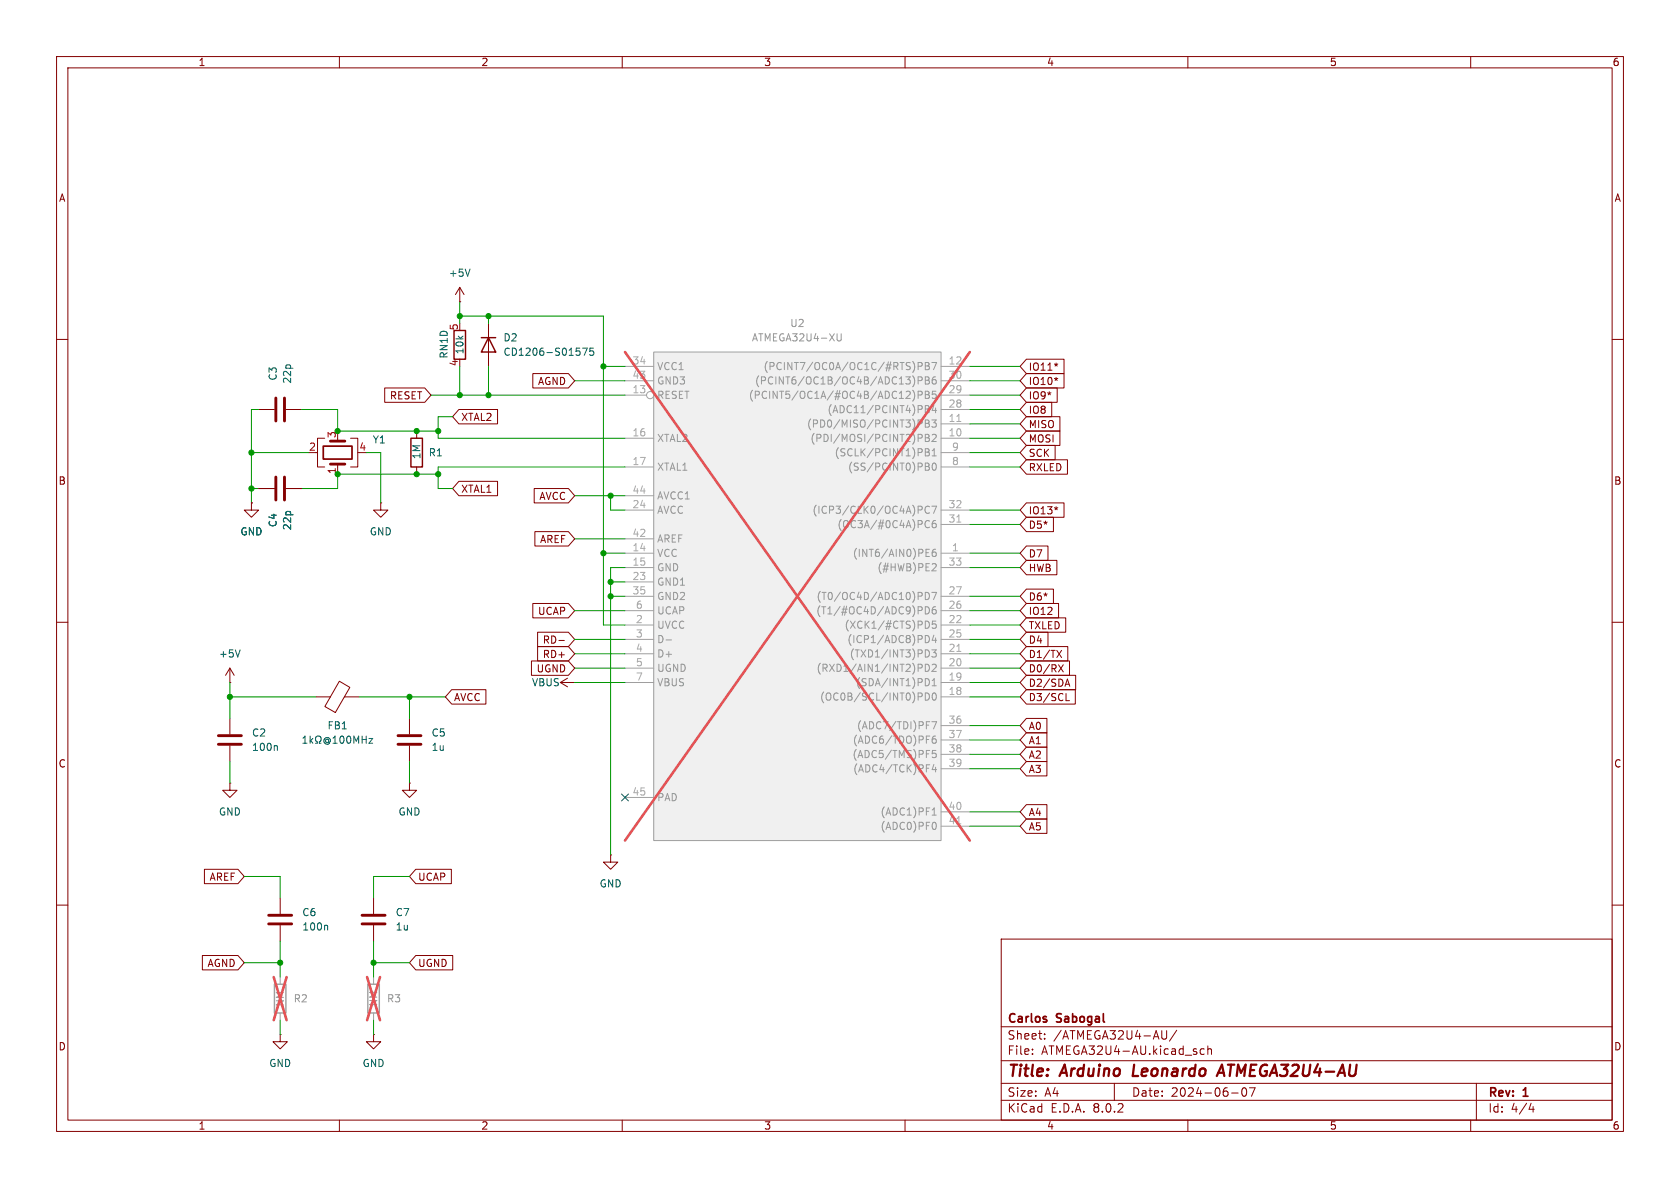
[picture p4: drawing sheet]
<svg xmlns="http://www.w3.org/2000/svg" width="297mm" height="210mm" viewBox="0 0 297 210" stroke-linecap="round" stroke-linejoin="round" font-family="sans-serif">
<g fill="none" stroke="#840000" stroke-width=".18">
<path d="M10 10h277v190h-277zM12 12h273v186h-273zM60 10v2M110 10v2M160 10v2M210 10v2M260 10v2M10 60h2M81.3 53.3h.1M81.3 50.8l-.8 1.3M81.3 50.8v2.5M81.3 50.8l.7 1.3"/>
<path d="M86.4 57.2v7.6M285 60h2M44.4 88.9v1.3h1.3l-1.3 1.2-1.2-1.2h1.2M44.4 88.9h.1M45.7 86.4h2.8M50.5 86.4h2.8M67.3 88.9v1.3h1.3l-1.3 1.2-1.3-1.2h1.3M67.3 88.9h.1M10 110h2M40.6 118.1v2.6M40.6 118.1l-.7 1.3M40.6 118.1l.8 1.3"/>
<path d="M100.3 119.9l-1.2 .8M285 110h2M40.6 120.7h.1M40.6 127v2.8M40.6 131.8v2.8M55.9 123.2h2.5M60 120.4l1.8 1.1-2.5 4.5-1.9-1.1zM60.9 123.2h2.6M72.4 127v2.8M72.4 131.8v2.8M99.1 120.7l1.2 .7M99.1 120.7h2.5"/>
<path d="M101.6 120.7h.1M10 160h2M107.9 151.1v1.3h1.3l-1.3 1.3-1.2-1.3h1.2M107.9 151.1h.1M285 160h2M177 166h108v32h-108zM60 198v2M110 198v2M160 198v2M177 194.5h108M177 191.5h108M177 187.5h108"/>
<path d="M177 181.5h108M182.5 186.3v.1M182.5 185.5v.1M184.7 183.6v.1M184.7 182.8v.1M197 191.5v3M206.2 182.2v1.2l-.2 .3-.5-.1M208 182.1l-1.3 2M210 198v2M212.9 185.5l-.4-.1-.3 .3v.4l.1 .2h.6M213.5 185.5l.2-.1 .4 .1 .1 .9M213.5 184.9v1.5"/>
<path d="M217.7 193.2h1.2M219.7 192.4l.2-.1a.81 .81 0 0 1 .6 .6 .81 .81 0 0 1-.3 .8l-.2 .1a.81 .81 0 0 1-.3-1.4zM220.9 192.3h1l-.7 1.5M260 198v2M261 191.5v6.5M270.7 195l-.4 1.1h.9M271 195.6v1"/>
</g>
<path d="M200.5 188.2l-.2 2h.9M215.1 190.2l.9-2 .4 2M215.4 189.6h.9" fill="none" stroke="#840000" stroke-width=".4"/>
<path d="M48.8 84.3v4.1M50.3 84.3v4.1M38.6 131.6h4.1M38.6 130h4.1M70.4 131.6h4M70.4 130h4" fill="none" stroke="#840000" stroke-width=".51"/>
<g fill="none" stroke="#006464" stroke-width=".18">
<path d="M83.1 47.6l-.4 1.2M103 61.5h.8l-.5 1.3M104.9 61.5h-.6v.6l.1-.1 .5 .1 .1 .2-.1 .4-.2 .1-.4-.1M42.5 114.9l-.5 1.2M48.9 131.8l.1 .2v.7M53.6 131.4h.7M53.6 130.5l.3-.4v1.3M54.8 130.1v1.3M54.9 130.9l.4 .5M55.3 130.5l-.5 .5M55.8 131.4h.3v-.3a.54 .54 0 0 1-.3-.7 .54 .54 0 0 1 .8-.2 .58 .58 0 0 1-.1 .9v.3h.3M58.1 130.8a.31 .31 0 0 0-.5-.1 .31 .31 0 0 0 0 .5 .31 .31 0 0 0 .5-.1"/>
<path d="M58.1 130.7v.4M58.1 131.1l.1 .1a.55 .55 0 0 0-.3-.9 .55 .55 0 0 0-.7 .7 .61 .61 0 0 0 .4 .5 .61 .61 0 0 0 .7-.1M58.9 131.4h.7M58.9 130.5l.3-.4v1.3M60.2 130.2l.2-.1a.68 .68 0 0 1 .4 .7 .68 .68 0 0 1-.4 .6l-.2-.1-.1-.4zM61.4 130.2l.2-.1a.68 .68 0 0 1 .4 .7 .68 .68 0 0 1-.4 .6l-.2-.1-.1-.4zM62.6 131.4v-1.3l.4 .9 .4-.9v1.3M64 130.1v1.3M64 130.7h.7M64.7 130.1v1.3M65.2 130.5h.7l-.7 .9h.7"/>
</g>
<path d="M80.3 58.4h2v5.1h-2zM85.1 59.7h2.5M86.4 59.7l1.2 2.5h-2.5z" fill="none" stroke="#840000" stroke-width=".25"/>
<path d="M115.6 62.2h50.8v86.4h-50.8z" fill="#f0f0f0"/>
<g fill="none" stroke="#a1a1a1" stroke-width=".18">
<path d="M110.5 77.5h5.1M110.5 64.8h5.1M110.5 69.9h3.8M110.5 67.3h5.1M115.6 62.2h50.8v86.4h-50.8zM166.4 77.5h5M166.4 74.9h5M166.4 64.8h5M166.4 69.9h5M166.4 72.4h5M166.4 67.3h5M110.5 97.8h5.1"/>
<path d="M110.5 82.6h5.1M110.5 90.2h5.1M110.5 95.3h5.1M110.5 87.6h5.1M166.4 97.8h5M166.4 82.6h5M166.4 90.2h5M166.4 92.7h5M166.4 80h5M110.5 100.3h5.1M110.5 110.5h5.1M110.5 118.1h5.1"/>
<path d="M110.5 115.6h5.1M110.5 102.9h5.1M110.5 113h5.1M110.5 108h5.1M110.5 105.4h5.1M166.4 100.3h5M166.4 110.5h5M166.4 118.1h5M166.4 115.6h5M166.4 113h5M166.4 108h5M166.4 105.4h5"/>
<path d="M110.5 120.7h5.1M166.4 123.2h5M166.4 120.7h5M166.4 128.3h5M166.4 130.8h5M166.4 133.4h5M166.4 135.9h5M110.5 141h5.1M166.4 143.5h5M166.4 146.1h5M49.5 172.7v1.3M49.5 179.1v1.2"/>
<path d="M66 172.7v1.3M66 179.1v1.2"/>
<circle cx="114.9" cy="69.8" r=".63"/>
</g>
<g fill="none" stroke="#989898" stroke-width=".18">
<path d="M148.7 59v1.1l-.2 .2-.5-.2M161.4 69a1.49 1.49 0 0 1 0 1.9M161.5 66.7l.2 .6-.2 .8M162.3 64.7h.6l.1-.2v-.3l-.7-.1v1.2M162.3 67.3l.6-.1 .1-.2v-.3l-.7-.1v1.3M162.3 69.8h.6l.1-.2v-.3l-.7-.1v1.2M162.8 74.2l.2 .3v.3l-.2 .1M162.9 76.8l.1 .2-.1 .4M163.6 76.8h.4l.2 .2-.2 .4 .2 .1 .1 .3-.2 .2h-.5zM163.6 64.1h.4l.2 .2-.2 .4 .2 .1 .1 .3-.2 .2h-.5zM163.6 66.6h.4l.2 .3-.2 .3 .2 .1 .1 .3-.2 .3h-.5zM163.6 69.2h.4l.2 .2-.2 .4 .2 .1 .1 .3-.2 .2h-.5z"/>
<path d="M163.6 74.2h.4l.2 .3-.2 .3 .2 .2 .1 .3-.2 .2h-.5zM163.6 71.7l.6 .1v.3l-.2 .2M163.6 79.3l.6 .1v.3l-.2 .2M163.6 77.4h.4M163.6 74.8h.4M163.6 64.7h.4M163.6 72.3h.4M163.6 69.8h.4M163.6 67.2h.4M163.6 79.9h.4M164 72.3l.3 .2-.1 .3-.6 .2M164 79.9l.3 .3-.1 .3-.6 .1"/>
<path d="M164.7 74.2h.8l-.4 .5 .4 .1v.6l-.2 .1-.6-.1M164.7 64.1h.9l-.6 1.2M164.8 76.9l.5-.1 .2 .3-.8 .9h.8M164.8 79.7l.4-.4v1.3M165.1 71.6l-.3 .9h.8M165.4 66.6l-.4 .1a.86 .86 0 0 0 0 1.2l.5-.1v-.5l-.2-.2-.4 .1-.1 .1M165.4 72.1v.9M165.5 69.2h-.6l-.1 .6 .2-.2 .4 .1 .1 .2v.4l-.2 .1-.5-.1M162.8 89.5l.2 .2v.3l-.2 .1M163.7 97.7h.4M163.7 98.4h.6M163.7 97.1h.6"/>
<path d="M163.8 92.1l.3-.1 .2 .1M164 81.9l.2 .2-.2 .4 .2 .1 .1 .3-.2 .2h-.5M164.3 93.2l-.2 .1-.3-.1M164.3 89.6a.6 .6 0 0 0-.8 .4 .6 .6 0 0 0 .6 .7l.2-.1M164.7 89.5h.9l-.6 1.2M164.8 80.6h.7M164.9 82l.2-.1a.68 .68 0 0 1 .4 .6 .68 .68 0 0 1-.4 .6l-.2-.1-.1-.4zM165 99.6l.4 .1 .1 .3-.8 .9h.8M165.4 97.1l-.4 .1a.86 .86 0 0 0 0 1.2l.5-.2v-.4l-.2-.2h-.4l-.1 .2M165.4 92l-.4 .1a.86 .86 0 0 0 0 1.2l.5-.1v-.5l-.2-.2-.4 .1-.1 .1M117.8 113.1h.9M162.8 117.4l.2 .3v.3l-.2 .1"/>
<path d="M163 107.4v.4M163.6 104.7a.64 .64 0 0 1 .7 .7 .64 .64 0 0 1-.7 .6zM163.6 107.3a.64 .64 0 0 1 .7 .6 .64 .64 0 0 1-.7 .6zM163.6 117.4a.64 .64 0 0 1 .7 .7 .64 .64 0 0 1-.7 .6zM163.9 109.8a.68 .68 0 0 1 .4 .6 .68 .68 0 0 1-.4 .7M163.9 112.3a.68 .68 0 0 1 .4 .7 .68 .68 0 0 1-.4 .6M163.9 120a.68 .68 0 0 1 .4 .6 .68 .68 0 0 1-.4 .6M164.1 114.9l.2 .5-.2 .7M164.7 114.9h.8l-.4 .5 .4 .1v.5l-.2 .1-.6-.1M164.7 104.7h.9l-.6 1.3M164.8 117.5l.5-.1 .2 .4-.8 .9h.8M165.1 112.3l-.3 .9h.8"/>
<path d="M165.4 107.3h-.4a.86 .86 0 0 0 0 1.2l.5-.1v-.4l-.2-.3-.4 .1-.1 .2M165.4 112.8v.8M165.5 109.8h-.6l-.1 .6 .2-.1h.4l.1 .2v.4l-.2 .2-.5-.2M163.6 122.5a.64 .64 0 0 1 .7 .6 .64 .64 0 0 1-.7 .7zM164.7 127.6h.9l-.6 1.2M164.8 121.2h.7M164.8 120.3l.4-.3v1.2M164.9 122.6l.2-.1a.68 .68 0 0 1 .4 .6 .68 .68 0 0 1-.4 .7l-.2-.2-.1-.3zM165.1 135.1l-.3 .9h.8M165.4 130.1l-.4 .1a.86 .86 0 0 0 0 1.2l.5-.1v-.5l-.2-.2-.4 .1-.1 .1M165.4 135.6v.9M165.5 132.7h-.6l-.1 .6 .2-.2 .4 .1 .1 .2v.4l-.2 .1-.5-.1"/>
<path d="M164.8 144.1h.7M164.9 143.1l.3-.3v1.3M165.2 145.4a.79 .79 0 0 1 0 1.2"/>
</g>
<path d="M169.2 74.5h.7M169.2 92.3h.7M169.2 115.2h.7M169.2 145.6h.7" fill="none" stroke="#aaa" stroke-width=".18"/>
<path d="M110.5 62.2l60.9 86.4M171.4 62.2l-60.9 86.4M48.4 172.7l2.3 7.6M50.7 172.7l-2.3 7.6M64.9 172.7l2.3 7.6M67.2 172.7l-2.3 7.6" fill="none" stroke="#e65255" stroke-width=".46"/>
<g fill="none" stroke="#840000" stroke-width=".18">
<path d="M45.7 72.4h2.8M50.5 72.4h2.8M57.4 77.5h-1.3v5.1h1.3M62 77.5h1.2v5.1h-1.2M68 68.6h7.1l1.1 1.3-1.1 1.2h-7.1zM73.7 76.2v1.3M81.1 72.4h6.9v2.5h-6.9l-1.1-1.2zM94.2 66h6.3l1.1 1.3-1.1 1.3h-6.3zM181.5 63.5h6.6v2.5h-6.6l-1.2-1.2zM181.5 68.6h5.4v2.5h-5.4l-1.2-1.2zM181.5 66h6.6v2.6h-6.6l-1.2-1.3zM181.5 71.1h4.4v2.6h-4.4l-1.2-1.3z"/>
<path d="M181.5 78.7h5v2.6h-5l-1.2-1.3zM181.5 73.7h5.9v2.5h-5.9l-1.2-1.3zM181.5 76.2h5.9v2.5h-5.9l-1.2-1.2zM187 64.4l-.3 .1 .2 .2M187 66.9l-.3 .1 .2 .3M44.4 88.9h.1M45.7 86.4h2.8M50.5 86.4h2.8M55.9 80h.2M59.7 82v1.8M73.7 82.6v1.2M81.1 85.1h6.9v2.5h-6.9l-1.1-1.2z"/>
<path d="M94.4 86.4h6.1l1.1 1.2-1.1 1.3h-6.1zM94.6 94h5.9l1.1 1.3-1.1 1.2h-5.9zM181.5 91.4h4.7v2.6h-4.7l-1.2-1.3zM181.5 88.9h6.6v2.5h-6.6l-1.2-1.2zM181.5 81.3h7.2v2.5h-7.2l-1.2-1.2zM181.5 96.5h3.8v2.6h-3.8l-1.2-1.3zM181.5 99.1h5.3v2.5h-5.3l-1.2-1.3zM187 89.8l-.3 .1 .2 .2M94 116.8h6.5l1.1 1.3-1.1 1.3h-6.5zM94.2 106.7h6.3l1.1 1.3-1.1 1.2h-6.3zM95 114.3h5.5l1.1 1.3-1.1 1.2h-5.5zM95 111.8h5.5l1.1 1.2-1.1 1.3h-5.5z"/>
<path d="M98.8 113.2h1M181.5 106.7h5.6v2.5h-5.6l-1.2-1.2zM181.5 111.8h3.8v2.5h-3.8l-1.2-1.3zM181.5 109.2h6.9v2.6h-6.9l-1.2-1.3zM181.5 104.1h4.7v2.6h-4.7l-1.2-1.3zM181.5 114.3h7.3v2.5h-7.3l-1.2-1.2zM181.5 119.4h8.7v2.5h-8.7l-1.2-1.2zM181.5 116.8h7.6v2.6h-7.6l-1.2-1.3zM186.8 115l.9 1.2M187.1 117.5l.9 1.3M187.7 115l-.9 1.2M188 117.5l-.9 1.3"/>
<path d="M40.6 138.4v1.3h1.3l-1.3 1.3-1.2-1.3h1.2M40.6 138.4h.1M72.4 138.4v1.3h1.3l-1.3 1.3-1.3-1.3h1.3M72.4 138.4h.1M79.9 121.9h6v2.6h-6l-1.2-1.3zM181.5 132.1h3.6v2.5h-3.6l-1.2-1.2zM181.5 134.6h3.6v2.6h-3.6l-1.2-1.3zM181.5 127h3.6v2.5h-3.6l-1.2-1.2zM181.5 121.9h8.6v2.6h-8.6l-1.2-1.3zM181.5 129.5h3.6v2.6h-3.6l-1.2-1.3zM188.4 121h.6M188.5 123.9h.6"/>
<path d="M188.7 120.1l.4 1.2M36.1 153.7h6l1.1 1.2-1.1 1.3h-6zM49.5 158.8v2.7M66 158.8v2.7M73.5 153.7h6.3v2.5h-6.3l-1.1-1.3zM181.5 142.2h3.6v2.6h-3.6l-1.2-1.3zM181.5 144.8h3.6v2.5h-3.6l-1.2-1.2zM35.8 168.9h6.3l1.1 1.3-1.1 1.3h-6.3zM49.5 163.6v2.8M66 163.6v2.8M73.5 168.9h6.5v2.6h-6.5l-1.1-1.3zM49.5 182.9v1.3h1.3l-1.3 1.2-1.2-1.2h1.2"/>
<path d="M49.5 182.9h.1M66 182.9v1.3h1.3l-1.3 1.2-1.2-1.2h1.2M66 182.9h.1"/>
</g>
<path d="M57.1 78.9h5.1v2.3h-5.1z" fill="none" stroke="#840000" stroke-width=".3"/>
<path d="M48.8 70.4v4M50.3 70.4v4M58.4 78h2.6M58.4 82h2.6M47.5 161.8h4.1M47.5 163.3h4.1M64 161.8h4.1M64 163.3h4.1" fill="none" stroke="#840000" stroke-width=".51"/>
<path d="M72.6 77.5h2.1v5.1h-2.1z" fill="none" stroke="#840000" stroke-width=".25"/>
<path d="M48.5 174h2v5.1h-2zM65 174h2.1v5.1h-2.1z" fill="none" stroke="#a1a1a1" stroke-width=".25"/>
<path d="M57.7 163.6l.2 .1v.7" fill="none" stroke="#006464" stroke-width=".18"/>
<g fill="none" stroke="#009600" stroke-width=".18">
<path d="M81.3 55.9h25.4v54.6h3.8M81.3 53.3v3.9M86.4 55.9v1.3M45.7 72.4h-1.3v16.5M53.3 72.4h6.4v3.8h17.8M76.2 69.9h34.3M80 73.7h-2.5v3.8h33M81.3 64.8v5.1M86.4 64.8v5.1M101.6 67.3h8.9M106.7 64.8h3.8M171.4 77.5h8.9"/>
<path d="M171.4 69.9h8.9M171.4 72.4h8.9M171.4 74.9h8.9M171.4 64.8h8.9M171.4 67.3h8.9M44.4 80h10.2M44.4 86.4h1.3M64.8 80h2.5v8.9M77.5 83.8h-17.8v2.6h-6.4M101.6 87.6h8.9M101.6 95.3h8.9M106.7 97.8h3.8"/>
<path d="M107.9 87.6v2.6h2.6M110.5 82.6h-33v3.8h2.5M171.4 90.2h8.9M171.4 97.8h8.9M171.4 92.7h8.9M171.4 80h8.9M171.4 82.6h8.9M101.6 118.1h8.9M101.6 113h8.9M101.6 115.6h8.9M101.6 108h8.9M107.9 105.4h2.6"/>
<path d="M107.9 102.9h2.6M110.5 100.3h-2.6v50.8M171.4 100.3h8.9M171.4 118.1h8.9M171.4 113h8.9M171.4 115.6h8.9M171.4 108h8.9M171.4 110.5h8.9M171.4 105.4h8.9M40.6 123.2h15.3M40.6 120.7v6.3M40.6 134.6v3.8"/>
<path d="M63.5 123.2h15.2M72.4 123.2v3.8M72.4 134.6v3.8M101.6 120.7h8.9M171.4 123.2h8.9M171.4 130.8h8.9M171.4 128.3h8.9M171.4 120.7h8.9M171.4 135.9h8.9M171.4 133.4h8.9M43.2 154.9h6.3v3.9M72.4 154.9h-6.4v3.9"/>
<path d="M171.4 143.5h8.9M171.4 146.1h8.9M43.2 170.2h6.3M49.5 166.4v6.3M66 166.4v6.3M66 170.2h6.4M49.5 180.3v2.6M66 180.3v2.6"/>
</g>
<path d="M109.9 140.4l1.2 1.2M111.1 140.4l-1.2 1.2" fill="none" stroke="#000084" stroke-width=".18"/>
<g fill="#009600" stroke="#009600" stroke-width=".18">
<circle cx="44.4" cy="86.4" r=".46"/>
<circle cx="107.9" cy="87.6" r=".46"/>
<circle cx="40.6" cy="123.2" r=".46"/>
<circle cx="72.4" cy="123.2" r=".46"/>
<circle cx="107.9" cy="102.9" r=".46"/>
<circle cx="107.9" cy="105.4" r=".46"/>
<circle cx="106.7" cy="97.8" r=".46"/>
<circle cx="81.3" cy="69.9" r=".46"/>
<circle cx="86.4" cy="69.9" r=".46"/>
<circle cx="106.7" cy="64.8" r=".46"/>
<circle cx="81.3" cy="55.9" r=".46"/>
<circle cx="86.4" cy="55.9" r=".46"/>
<circle cx="77.5" cy="76.2" r=".46"/>
<circle cx="73.7" cy="76.2" r=".46"/>
<circle cx="59.7" cy="83.8" r=".46"/>
<circle cx="44.4" cy="80" r=".46"/>
<circle cx="77.5" cy="83.8" r=".46"/>
<circle cx="73.7" cy="83.8" r=".46"/>
<circle cx="59.7" cy="76.2" r=".46"/>
<circle cx="66" cy="170.2" r=".46"/>
<circle cx="49.5" cy="170.2" r=".46"/>
</g>
<g font-size="2.8" fill="#840000">
<text x="178" y="190.9">Title:</text>
<text x="187.7" y="190.9">Arduino</text>
<text x="201.1" y="190.9">Leonardo</text>
<text x="217.1" y="190.9">ATMEGA32U4-AU</text>
</g>
<g font-size="2.1" fill="#840000">
<text x="178" y="184">Sheet:</text>
<text x="178" y="181.2">Carlos</text>
<text x="186.2" y="184">/ATMEGA32U4-AU/</text>
<text x="186.9" y="181.2">Sabogal</text>
<text x="178" y="186.7">File:</text>
<text x="184.1" y="186.7">ATMEGA32U4-AU.kicad_sch</text>
<text x="178" y="196.9">KiCad</text>
<text x="178" y="194.1">Size:</text>
<text x="184.7" y="194.1">A4</text>
<text x="185.7" y="196.9">E.D.A.</text>
<text x="193.3" y="196.9">8.0.2</text>
<text x="200" y="194.1">Date:</text>
<text x="207" y="194.1">2024-06-07</text>
<text x="263" y="194.3">Rev:</text>
<text x="263" y="196.9">Id:</text>
<text x="267.1" y="196.9">4/4</text>
<text x="269.4" y="194.3">1</text>
</g>
<g font-size="1.8" fill="#840000">
<text x="35" y="11.9">1</text>
<text x="85" y="11.9">2</text>
<text x="135" y="11.9">3</text>
<text x="185" y="11.9">4</text>
<text x="235" y="11.9">5</text>
<text x="285" y="11.9">6</text>
<text x="10.3" y="35.9">A</text>
<text x="285.3" y="35.9">A</text>
<text x="181.8" y="65.7">IO11*</text>
<text x="68.8" y="70.8">RESET</text>
<text x="95" y="68.3">AGND</text>
<text x="181.8" y="70.8">IO9*</text>
<text x="181.8" y="68.3">IO10*</text>
<text x="81.4" y="74.6">XTAL2</text>
<text x="181.8" y="73.3">IO8</text>
<text x="181.8" y="75.9">MISO</text>
<text x="181.8" y="81">SCK</text>
<text x="181.8" y="83.5">RXLED</text>
<text x="181.8" y="78.4">MOSI</text>
<text x="10.3" y="85.9">B</text>
<text x="81.4" y="87.3">XTAL1</text>
<text x="95.3" y="88.6">AVCC</text>
<text x="285.3" y="85.9">B</text>
<text x="181.8" y="93.7">D5*</text>
<text x="181.8" y="91.1">IO13*</text>
<text x="95.4" y="96.2">AREF</text>
<text x="181.8" y="98.7">D7</text>
<text x="181.8" y="101.3">HWB</text>
<text x="181.8" y="106.4">D6*</text>
<text x="95" y="108.9">UCAP</text>
<text x="95.9" y="114">RD-</text>
<text x="181.8" y="108.9">IO12</text>
<text x="181.8" y="114">D4</text>
<text x="181.8" y="111.4">TXLED</text>
<text x="94.8" y="119.1">UGND</text>
<text x="95.9" y="116.5">RD+</text>
<text x="181.8" y="116.5">D1/TX</text>
<text x="181.8" y="119.1">D0/RX</text>
<text x="80.2" y="124.1">AVCC</text>
<text x="181.8" y="121.6">D2/SDA</text>
<text x="181.8" y="124.1">D3/SCL</text>
<text x="181.8" y="129.2">A0</text>
<text x="181.8" y="131.8">A1</text>
<text x="10.3" y="135.9">C</text>
<text x="181.8" y="134.3">A2</text>
<text x="181.8" y="136.8">A3</text>
<text x="285.3" y="135.9">C</text>
<text x="181.8" y="144.5">A4</text>
<text x="181.8" y="147">A5</text>
<text x="37" y="155.9">AREF</text>
<text x="73.8" y="155.9">UCAP</text>
<text x="36.6" y="171.1">AGND</text>
<text x="73.8" y="171.1">UGND</text>
<text x="10.3" y="185.9">D</text>
<text x="285.3" y="185.9">D</text>
<text x="35" y="199.9">1</text>
<text x="85" y="199.9">2</text>
<text x="135" y="199.9">3</text>
<text x="185" y="199.9">4</text>
<text x="235" y="199.9">5</text>
<text x="285" y="199.9">6</text>
</g>
<g font-size="1.8" fill="#006464">
<text x="79.2" y="49.1">+5V</text>
<text x="79.3" y="63.5" transform="rotate(-90 79.3 63.5)">RN1D</text>
<text x="82.1" y="62.7" transform="rotate(-90 82.1 62.7)">10k</text>
<text x="88.9" y="60.6">D2</text>
<text x="88.9" y="63.1">CD1206-S01575</text>
<text x="49.1" y="67.4" transform="rotate(-90 49.1 67.4)">C3</text>
<text x="51.7" y="67.9" transform="rotate(-90 51.7 67.9)">22p</text>
<text x="65.8" y="78.6">Y1</text>
<text x="74.5" y="81.3" transform="rotate(-90 74.5 81.3)">1M</text>
<text x="75.7" y="80.9">R1</text>
<text x="42.4" y="94.8">GND</text>
<text x="49.1" y="93.3" transform="rotate(-90 49.1 93.3)">C4</text>
<text x="51.7" y="93.8" transform="rotate(-90 51.7 93.8)">22p</text>
<text x="65.3" y="94.8">GND</text>
<text x="38.6" y="116.4">+5V</text>
<text x="93.9" y="121.5">VBUS</text>
<text x="44.5" y="130.4">C2</text>
<text x="57.8" y="129.1">FB1</text>
<text x="76.2" y="130.4">C5</text>
<text x="44.5" y="132.9">100n</text>
<text x="76.2" y="132.9">1u</text>
<text x="38.6" y="144.4">GND</text>
<text x="70.4" y="144.4">GND</text>
<text x="105.9" y="157.1">GND</text>
<text x="53.3" y="162.2">C6</text>
<text x="53.3" y="164.7">100n</text>
<text x="69.9" y="162.2">C7</text>
<text x="69.9" y="164.7">1u</text>
<text x="47.5" y="188.8">GND</text>
<text x="64" y="188.8">GND</text>
</g>
<g font-size="1.8" fill="#a90000">
<text x="81" y="58.5" transform="rotate(-90 81 58.5)">5</text>
<text x="81" y="64.8" transform="rotate(-90 81 64.8)">4</text>
<text x="59.4" y="77.5" transform="rotate(-90 59.4 77.5)">3</text>
<text x="54.5" y="79.8">2</text>
<text x="59.4" y="83.9" transform="rotate(-90 59.4 83.9)">1</text>
<text x="63.4" y="79.8">4</text>
</g>
<g font-size="1.8" fill="#989898">
<text x="139.6" y="58">U2</text>
<text x="116.1" y="65.6">VCC1</text>
<text x="132.8" y="60.6">ATMEGA32U4-XU</text>
<text x="134.9" y="65.6">(PCINT7/OC0A/OC1C/#RTS)PB7</text>
<text x="116.1" y="70.7">RESET</text>
<text x="116.1" y="68.2">GND3</text>
<text x="132.3" y="70.7">(PCINT5/OC1A/#OC4B/ADC12)PB5</text>
<text x="133.4" y="68.2">(PCINT6/OC1B/OC4B/ADC13)PB6</text>
<text x="142.6" y="75.8">(PD0/MISO/PCINT3)PB3</text>
<text x="146.2" y="73.3">(ADC11/PCINT4)PB4</text>
<text x="116.1" y="78.3">XTAL2</text>
<text x="116.1" y="83.4">XTAL1</text>
<text x="143.2" y="78.3">(PDI/MOSI/PCINT2)PB2</text>
<text x="147.5" y="80.9">(SCLK/PCINT1)PB1</text>
<text x="149.8" y="83.4">(SS/PCINT0)PB0</text>
<text x="116.1" y="88.5">AVCC1</text>
<text x="116.1" y="91">AVCC</text>
<text x="143.5" y="91">(ICP3/CLK0/OC4A)PC7</text>
<text x="147.9" y="93.6">(OC3A/#0C4A)PC6</text>
<text x="116.1" y="98.7">VCC</text>
<text x="116.1" y="101.2">GND</text>
<text x="116.1" y="96.1">AREF</text>
<text x="150.7" y="98.7">(INT6/AIN0)PE6</text>
<text x="155" y="101.2">(#HWB)PE2</text>
<text x="116.1" y="103.7">GND1</text>
<text x="116.1" y="106.3">GND2</text>
<text x="144.3" y="106.3">(T0/OC4D/ADC10)PD7</text>
<text x="116.1" y="111.4">UVCC</text>
<text x="116.1" y="113.9">D-</text>
<text x="116.1" y="108.8">UCAP</text>
<text x="144.2" y="108.8">(T1/#OC4D/ADC9)PD6</text>
<text x="149.2" y="111.4">(XCK1/#CTS)PD5</text>
<text x="149.7" y="113.9">(ICP1/ADC8)PD4</text>
<text x="116.1" y="116.4">D+</text>
<text x="116.1" y="119">UGND</text>
<text x="144.3" y="119">(RXD1/AIN1/INT2)PD2</text>
<text x="150.1" y="116.4">(TXD1/INT3)PD3</text>
<text x="116.1" y="121.5">VBUS</text>
<text x="144.9" y="124.1">(OC0B/SCL/INT0)PD0</text>
<text x="151.2" y="121.5">(SDA/INT1)PD1</text>
<text x="150.7" y="131.7">(ADC6/TDO)PF6</text>
<text x="151.4" y="129.1">(ADC7/TDI)PF7</text>
<text x="150.6" y="134.2">(ADC5/TMS)PF5</text>
<text x="150.7" y="136.8">(ADC4/TCK)PF4</text>
<text x="116.1" y="141.8">PAD</text>
<text x="155.6" y="144.4">(ADC1)PF1</text>
<text x="155.6" y="146.9">(ADC0)PF0</text>
<text x="50.4" y="178" transform="rotate(-90 50.4 178)">NM</text>
<text x="51.8" y="177.4">R2</text>
<text x="66.9" y="178" transform="rotate(-90 66.9 178)">NM</text>
<text x="68.3" y="177.4">R3</text>
</g>
<g font-size="1.8" fill="#aaa">
<text x="111.7" y="64.5">34</text>
<text x="167.6" y="64.5">12</text>
<text x="111.7" y="69.6">13</text>
<text x="111.7" y="67.1">43</text>
<text x="167.6" y="69.6">29</text>
<text x="167.6" y="67.1">30</text>
<text x="111.7" y="77.2">16</text>
<text x="167.6" y="77.2">10</text>
<text x="167.6" y="74.7">11</text>
<text x="167.6" y="72.1">28</text>
<text x="111.7" y="82.3">17</text>
<text x="168.2" y="82.3">8</text>
<text x="168.2" y="79.8">9</text>
<text x="111.7" y="89.9">24</text>
<text x="111.7" y="87.4">44</text>
<text x="167.6" y="89.9">32</text>
<text x="111.7" y="95">42</text>
<text x="167.6" y="92.5">31</text>
<text x="111.7" y="97.5">14</text>
<text x="111.7" y="100.1">15</text>
<text x="167.6" y="100.1">33</text>
<text x="168.2" y="97.5">1</text>
<text x="111.7" y="102.6">23</text>
<text x="111.7" y="105.2">35</text>
<text x="112.3" y="107.7">6</text>
<text x="167.6" y="107.7">26</text>
<text x="167.6" y="105.2">27</text>
<text x="112.3" y="110.2">2</text>
<text x="112.3" y="112.8">3</text>
<text x="167.6" y="110.2">22</text>
<text x="167.6" y="112.8">25</text>
<text x="112.3" y="115.3">4</text>
<text x="112.3" y="117.9">5</text>
<text x="167.6" y="117.9">20</text>
<text x="167.6" y="115.3">21</text>
<text x="112.3" y="120.4">7</text>
<text x="167.6" y="122.9">18</text>
<text x="167.6" y="120.4">19</text>
<text x="167.6" y="128">36</text>
<text x="167.6" y="130.6">37</text>
<text x="167.6" y="133.1">38</text>
<text x="167.6" y="135.6">39</text>
<text x="111.7" y="140.7">45</text>
<text x="167.6" y="143.3">40</text>
<text x="167.6" y="145.8">41</text>
</g>
</svg>
